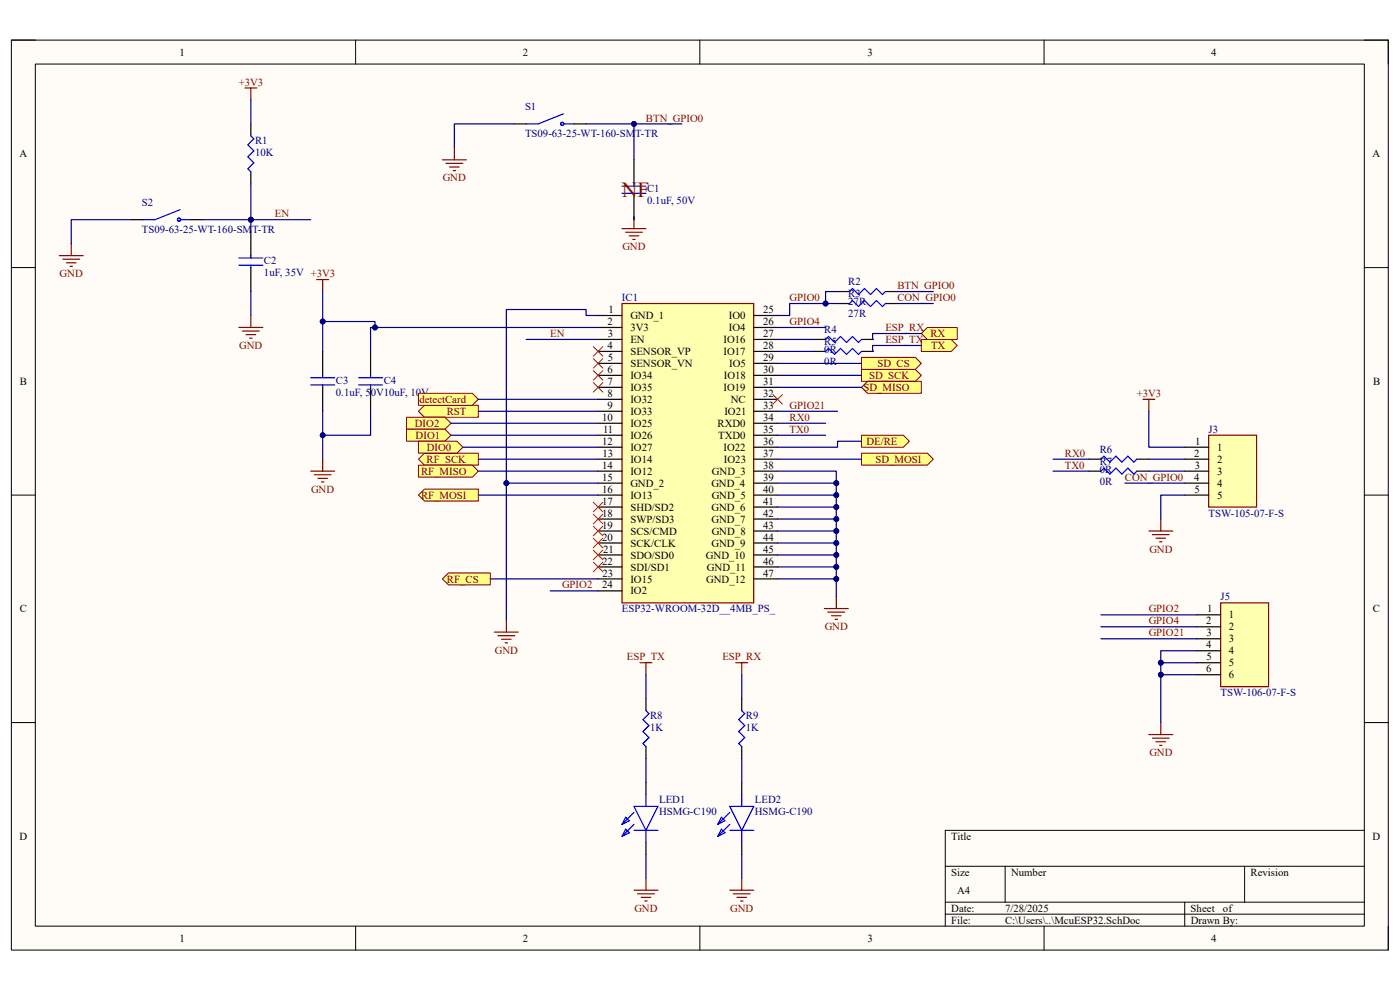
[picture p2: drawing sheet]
<svg xmlns="http://www.w3.org/2000/svg" width="297mm" height="210mm" viewBox="0 0 297 210" stroke-linecap="round" stroke-linejoin="round" font-family="sans-serif">
<path d="M2.4 8.5h292.1v193h-292.1z" fill-rule="evenodd" fill="#fffcf8"/>
<path d="M2.4 8.5h292.1v193h-292.1z" fill="none" stroke="#000" stroke-width=".21"/>
<path d="M7.5 13.6h281.9v182.9h-281.9z" fill-rule="evenodd" fill="#fffcf8"/>
<g fill="none" stroke="#000" stroke-width=".21">
<path d="M2.4 8.5h5.1M7.5 13.6h281.9v182.9h-281.9zM75.4 8.5v5.1M148.5 8.5v5.1M221.5 8.5v5.1M289.4 8.5h5.1v5.1M2.4 56.8h5.1M289.4 56.8h5.1M2.4 105h5.1M289.4 105h5.1M2.4 153.3h5.1M289.4 153.3h5.1"/>
<path d="M289.4 176.1h-88.9v20.4M75.4 196.5v5M148.5 196.5v5M200.5 183.8h88.9M200.5 191.4h88.9M200.5 193.9h88.9M213.2 183.8v7.6M221.5 196.5v5M251.3 191.4v5.1M264 183.8v7.6M294.5 196.5v5"/>
</g>
<path d="M132 64.4h27.9v63.5h-27.9z" fill-rule="evenodd" fill="#ffffb0"/>
<g fill="none" stroke="#800000" stroke-width=".25">
<path d="M67.2 59.3h2.5M68.5 59.3v2.5M132 64.4h27.9v63.5h-27.9zM65.9 99.9h5.1M68.5 97.4v2.5M66.7 100.7h3.5M67.4 101.5h2.1M68.2 102.2h.5M104.9 134.1h5.1M105.6 134.9h3.6M106.4 135.6h2M107.2 136.4h.5"/>
<path d="M107.4 131.6v2.5M174.9 129.1h5.1M175.6 129.9h3.6M176.4 130.6h2M177.2 131.4h.5M177.4 126.6v2.5"/>
</g>
<g fill="none" stroke="#000" stroke-width=".25">
<path d="M68.5 74.5v5.1M78.6 74.5v5.1M126.9 66.9h5.1M126.9 69.5h5.1M126.9 72h5.1M126.9 74.5h5.1M126.9 77.1h5.1M126.9 79.6h5.1M159.9 66.9h5.1M159.9 69.5h5.1M159.9 72h5.1M159.9 74.5h5.1"/>
<path d="M159.9 77.1h5.1M159.9 79.6h5.1M172.6 72h2.5M172.6 74.5h2.5M182.8 72h2.5M182.8 74.5h2.5M68.5 82.2v5M78.6 82.2v5M126.9 82.2h5.1M126.9 84.7h5.1M126.9 87.2h5.1M126.9 89.8h5.1"/>
<path d="M126.9 92.3h5.1M126.9 94.9h5.1M126.9 97.4h5.1M126.9 99.9h5.1M159.9 82.2h5.1M159.9 84.7h5.1M159.9 87.2h5.1M159.9 89.8h5.1M159.9 92.3h5.1M159.9 94.9h5.1M159.9 97.4h5.1M159.9 99.9h5.1"/>
<path d="M126.9 102.5h5.1M126.9 105h5.1M126.9 107.6h5.1M126.9 110.1h5.1M126.9 112.6h5.1M126.9 115.2h5.1M126.9 117.7h5.1M159.9 102.5h5.1M159.9 105h5.1M159.9 107.6h5.1M159.9 110.1h5.1M159.9 112.6h5.1"/>
<path d="M159.9 115.2h5.1M159.9 117.7h5.1M126.9 120.3h5.1M126.9 122.8h5.1M126.9 125.3h5.1M159.9 120.3h5.1M159.9 122.8h5.1"/>
</g>
<path d="M68.5 79.6v.5M78.6 79.6v.5M175.1 72l.7-.6 1.2 1.2 1.3-1.2 1.3 1.2 1.3-1.2 1.2 1.2 .7-.6M175.1 74.5l.7-.6 1.2 1.3 1.3-1.3 1.3 1.3 1.3-1.3 1.2 1.3 .7-.7M65.9 80.1h5.1M65.9 81.7h5.1M68.5 81.7v.5M76.1 80.1h5.1M76.1 81.7h5.1M78.6 81.7v.5" fill="none" stroke="#00f" stroke-width=".25"/>
<path d="M256.4 92.3h10.2v15.3h-10.2z" fill-rule="evenodd" fill="#ffffb0"/>
<g fill="none" stroke="#800000" stroke-width=".25">
<path d="M51.9 18.7h2.6M53.2 18.7v2.5M93.9 33.9h5M94.6 34.7h3.6M95.4 35.4h2M96.1 36.2h.6M96.4 31.4v2.5M12.6 54.2h5.1M13.3 55h3.6M14.1 55.7h2M14.9 56.5h.5M15.1 51.7v2.5"/>
<path d="M132 48.5h5M132.7 49.3h3.6M133.5 50h2M134.2 50.8h.6M134.5 46v2.5M50.7 69.5h5.1M51.4 70.2h3.6M52.2 71h2M53 71.8h.5M53.2 66.9v2.6M242.5 84.7h2.5M243.7 84.7v2.5"/>
<path d="M256.4 92.3h10.2v15.3h-10.2zM243.7 112.6h5.1M244.5 113.4h3.5M245.2 114.2h2.1M246 114.9h.5M246.3 110.1v2.5M135.8 140.6h2.5M137 140.6v2.5M156.1 140.6h2.5M157.4 140.6v2.5M134.5 188.8h5.1M135.3 189.6h3.5"/>
<path d="M136 190.4h2.1M136.8 191.1h.5M137 186.3v2.5M154.8 188.8h5.1M155.6 189.6h3.5M156.3 190.4h2.1M157.1 191.1h.5M157.4 186.3v2.5"/>
</g>
<g fill="none" stroke="#000" stroke-width=".25">
<path d="M53.2 26.3v2.5M53.2 36.4v2.6M109.1 26.3h2.5M121.8 26.3h2.5M27.8 46.6h2.6M40.5 46.6h2.6M53.2 49.1v5.1M53.2 56.8v5M177.7 61.8h2.5M177.7 64.4h2.5M187.8 61.8h2.6M187.8 64.4h2.6"/>
<path d="M231 97.4h2.6M231 99.9h2.6M241.2 97.4h2.5M241.2 99.9h2.5M251.3 94.9h5.1M251.3 97.4h5.1M251.3 99.9h5.1M251.3 102.5h5.1M251.3 105h5.1M137 148.2v2.5M137 158.4v2.5M157.4 148.2v2.5"/>
<path d="M157.4 158.4v2.5M137 166v2.5M137 178.7v2.5M157.4 166v2.5M157.4 178.7v2.5"/>
</g>
<g fill="none" stroke="#00f" stroke-width=".25">
<path d="M53.2 28.8l.7 .7-1.3 1.2 1.3 1.3-1.3 1.3 1.3 1.2-1.3 1.3 .6 .6M119.5 24.2l-5.3 2.1h-2.6M119.6 26.3h2.2M38.2 44.5l-5.3 2.1h-2.5M38.4 46.6h2.1M50.7 56.3h5.1M50.7 54.7h5.1M53.2 54.2v.5M53.2 56.3v.5M180.2 61.8l.7-.6 1.2 1.3 1.3-1.3 1.3 1.3 1.2-1.3 1.3 1.3 .6-.7M180.2 64.4l.7-.6 1.2 1.2 1.3-1.2 1.3 1.2 1.2-1.2 1.3 1.2 .6-.6M233.6 97.4l.6-.6 1.3 1.2 1.2-1.2 1.3 1.2 1.3-1.2 1.2 1.2 .7-.6"/>
<path d="M233.6 99.9l.6-.6 1.3 1.3 1.2-1.3 1.3 1.3 1.3-1.3 1.2 1.3 .7-.7M137 150.7l.7 .7-1.3 1.3 1.3 1.2-1.3 1.3 1.3 1.3-1.3 1.2 .6 .7M157.4 150.7l.6 .7-1.3 1.3 1.3 1.2-1.3 1.3 1.3 1.3-1.3 1.2 .7 .7M132.7 175.9l.8 .8-1.5 .7zM132.7 173.4l.8 .7-1.5 .8zM134.5 171.1h5.1l-2.6 5zM134.5 176.1h5.1M134.5 174.9l-2.5 2.5M134.5 172.3l-2.5 2.6M137 168.5v2.6M137 176.1v2.6M153 175.9l.8 .8-1.5 .7z"/>
<path d="M153 173.4l.8 .7-1.5 .8zM154.8 171.1h5.1l-2.5 5zM154.8 176.1h5.1M154.8 174.9l-2.5 2.5M154.8 172.3l-2.5 2.6M157.4 168.5v2.6M157.4 176.1v2.6"/>
<circle cx="119.3" cy="26.3" r=".33"/>
<circle cx="38" cy="46.6" r=".33"/>
</g>
<path d="M196.7 69.5h6.4v2.5h-6.4l-1.2-1.3z" fill-rule="evenodd" fill="#ffff80"/>
<path d="M196.7 69.5h6.4v2.5h-6.4l-1.2-1.3z" fill="none" stroke="#800000" stroke-width=".21"/>
<path d="M195.5 72h6.3l1.3 1.3-1.3 1.3h-6.3z" fill-rule="evenodd" fill="#ffff80"/>
<path d="M195.5 72h6.3l1.3 1.3-1.3 1.3h-6.3z" fill="none" stroke="#800000" stroke-width=".21"/>
<path d="M134.5 33.9v5.1M134.5 41.5v5.1" fill="none" stroke="#000" stroke-width=".25"/>
<path d="M132 39.5h5M134.5 39v.5M132 41h5M134.5 41v.5" fill="none" stroke="#00f" stroke-width=".25"/>
<path d="M125.9 106.6l2 2M125.9 109.1l2 2M125.9 111.6l2 2.1M125.9 119.3l2 2M125.9 116.7l2 2M125.9 114.2l2 2M127.9 106.6l-2 2M127.9 109.1l-2 2M127.9 111.6l-2 2.1M127.9 119.3l-2 2M127.9 116.7l-2 2M127.9 114.2l-2 2" fill="none" stroke="#f00" stroke-width=".21"/>
<path d="M90 96.1h11.5v2.6h-11.5l-1.2-1.3z" fill-rule="evenodd" fill="#ffff80"/>
<path d="M90 96.1h11.5v2.6h-11.5l-1.2-1.3z" fill="none" stroke="#800000" stroke-width=".21"/>
<path d="M88.8 105l1.2-1.2h11.5v2.5h-11.5z" fill-rule="evenodd" fill="#ffff80"/>
<path d="M88.8 105l1.2-1.2h11.5v2.5h-11.5z" fill="none" stroke="#800000" stroke-width=".21"/>
<path d="M88.8 98.7h11.4l1.3 1.2-1.3 1.3h-11.4z" fill-rule="evenodd" fill="#ffff80"/>
<path d="M88.8 98.7h11.4l1.3 1.2-1.3 1.3h-11.4z" fill="none" stroke="#800000" stroke-width=".21"/>
<path d="M93.9 122.8l1.2-1.3h8.9v2.6h-8.9z" fill-rule="evenodd" fill="#ffff80"/>
<path d="M93.9 122.8l1.2-1.3h8.9v2.6h-8.9z" fill="none" stroke="#800000" stroke-width=".21"/>
<path d="M182.8 78.4h11.4l1.3 1.2-1.3 1.3h-11.4z" fill-rule="evenodd" fill="#ffff80"/>
<path d="M182.8 78.4h11.4l1.3 1.2-1.3 1.3h-11.4z" fill="none" stroke="#800000" stroke-width=".21"/>
<path d="M182.8 96.1h13.9l1.3 1.3-1.3 1.3h-13.9z" fill-rule="evenodd" fill="#ffff80"/>
<path d="M182.8 96.1h13.9l1.3 1.3-1.3 1.3h-13.9z" fill="none" stroke="#800000" stroke-width=".21"/>
<path d="M182.8 82.2l1.2-1.3h11.5v2.5h-11.5z" fill-rule="evenodd" fill="#ffff80"/>
<path d="M182.8 82.2l1.2-1.3h11.5v2.5h-11.5z" fill="none" stroke="#800000" stroke-width=".21"/>
<path d="M182.8 75.8h11.4l1.3 1.3-1.3 1.3h-11.4z" fill-rule="evenodd" fill="#ffff80"/>
<path d="M182.8 75.8h11.4l1.3 1.3-1.3 1.3h-11.4z" fill="none" stroke="#800000" stroke-width=".21"/>
<path d="M90 86h11.5v2.5h-11.5l-1.2-1.3z" fill-rule="evenodd" fill="#ffff80"/>
<path d="M90 86h11.5v2.5h-11.5l-1.2-1.3z" fill="none" stroke="#800000" stroke-width=".21"/>
<path d="M88.8 83.4h11.4l1.3 1.3-1.3 1.3h-11.4z" fill-rule="evenodd" fill="#ffff80"/>
<path d="M88.8 83.4h11.4l1.3 1.3-1.3 1.3h-11.4z" fill="none" stroke="#800000" stroke-width=".21"/>
<path d="M125.9 73.5l2 2.1M125.9 76.1l2 2M125.9 78.6l2 2M127.9 73.5l-2 2.1M127.9 76.1l-2 2M127.9 78.6l-2 2M125.9 81.2l2 2M127.9 81.2l-2 2M164 83.7l2 2M166 83.7l-2 2" fill="none" stroke="#f00" stroke-width=".21"/>
<path d="M182.8 92.3h8.9l1.2 1.3-1.2 1.3h-8.9z" fill-rule="evenodd" fill="#ffff80"/>
<path d="M182.8 92.3h8.9l1.2 1.3-1.2 1.3h-8.9z" fill="none" stroke="#800000" stroke-width=".21"/>
<path d="M86.2 88.5h8.2l1.3 1.3-1.3 1.3h-8.2z" fill-rule="evenodd" fill="#ffff80"/>
<path d="M86.2 88.5h8.2l1.3 1.3-1.3 1.3h-8.2z" fill="none" stroke="#800000" stroke-width=".21"/>
<path d="M86.2 91.1h8.2l1.3 1.2-1.3 1.3h-8.2z" fill-rule="evenodd" fill="#ffff80"/>
<path d="M86.2 91.1h8.2l1.3 1.2-1.3 1.3h-8.2z" fill="none" stroke="#800000" stroke-width=".21"/>
<path d="M88.8 93.6h8.1l1.3 1.3-1.3 1.2h-8.1z" fill-rule="evenodd" fill="#ffff80"/>
<path d="M88.8 93.6h8.1l1.3 1.3-1.3 1.2h-8.1z" fill="none" stroke="#800000" stroke-width=".21"/>
<path d="M259 127.9h10.1v17.8h-10.1z" fill-rule="evenodd" fill="#ffffb0"/>
<path d="M259 127.9h10.1v17.8h-10.1zM243.7 155.8h5.1M244.5 156.6h3.5M245.2 157.4h2.1M246 158.1h.5M246.3 153.3v2.5" fill="none" stroke="#800000" stroke-width=".25"/>
<path d="M253.9 130.4h5.1M253.9 133h5.1M253.9 135.5h5.1M253.9 138h5.1M253.9 140.6h5.1M253.9 143.1h5.1" fill="none" stroke="#000" stroke-width=".25"/>
<path d="M68.5 87.2v5.1h10.1v-5.1" fill="none" stroke="#000080" stroke-width=".25"/>
<circle cx="68.5" cy="92.3" r=".51" fill="#000080"/>
<circle cx="68.5" cy="92.3" r=".51" fill="none" stroke="#000080" stroke-width=".21"/>
<path d="M68.5 92.3v5.1" fill="none" stroke="#000080" stroke-width=".25"/>
<circle cx="68.5" cy="92.3" r=".51" fill="#000080"/>
<circle cx="68.5" cy="92.3" r=".51" fill="none" stroke="#000080" stroke-width=".21"/>
<path d="M53.2 39v7.6h-10.1M109.1 26.3h-12.7v5.1M27.8 46.6h-12.7v5.1" fill="none" stroke="#000080" stroke-width=".25"/>
<circle cx="53.2" cy="46.6" r=".51" fill="#000080"/>
<circle cx="53.2" cy="46.6" r=".51" fill="none" stroke="#000080" stroke-width=".21"/>
<path d="M53.2 21.2v5.1M53.2 46.6v2.5" fill="none" stroke="#000080" stroke-width=".25"/>
<circle cx="53.2" cy="46.6" r=".51" fill="#000080"/>
<circle cx="53.2" cy="46.6" r=".51" fill="none" stroke="#000080" stroke-width=".21"/>
<path d="M53.2 46.6h12.7M53.2 61.8v5.1" fill="none" stroke="#000080" stroke-width=".25"/>
<circle cx="53.2" cy="46.6" r=".51" fill="#000080"/>
<circle cx="53.2" cy="46.6" r=".51" fill="none" stroke="#000080" stroke-width=".21"/>
<g fill="none" stroke="#000080" stroke-width=".25">
<path d="M134.5 26.3v7.6M190.4 61.8h7.6M190.4 64.4h7.6M223.4 97.4h7.6M223.4 99.9h7.6M243.7 87.2v7.7h7.6M243.7 97.4h7.6M243.7 99.9h7.6M238.6 102.5h12.7M251.3 105h-5v5.1M137 143.1v5.1M157.4 143.1v5.1"/>
<path d="M137 160.9v5.1M157.4 160.9v5.1M137 181.2v5.1M157.4 181.2v5.1"/>
</g>
<circle cx="134.5" cy="26.3" r=".51" fill="#000080"/>
<circle cx="134.5" cy="26.3" r=".51" fill="none" stroke="#000080" stroke-width=".21"/>
<path d="M134.5 46v.6M98.2 94.9h28.7M101.5 84.7h25.4M101.5 87.2h25.4M101.5 97.4h25.4M101.5 99.9h25.4M101.5 105h25.4M107.4 102.5v29.1" fill="none" stroke="#000080" stroke-width=".25"/>
<circle cx="107.4" cy="102.5" r=".51" fill="#000080"/>
<circle cx="107.4" cy="102.5" r=".51" fill="none" stroke="#000080" stroke-width=".21"/>
<path d="M126.9 66.9h-2.6v-1.2h-16.9v36.8h19.5M104 122.8h22.9" fill="none" stroke="#000080" stroke-width=".25"/>
<circle cx="107.4" cy="102.5" r=".51" fill="#000080"/>
<circle cx="107.4" cy="102.5" r=".51" fill="none" stroke="#000080" stroke-width=".21"/>
<path d="M79.6 69.5h-1v5" fill="none" stroke="#000080" stroke-width=".25"/>
<circle cx="79.6" cy="69.5" r=".51" fill="#000080"/>
<circle cx="79.6" cy="69.5" r=".51" fill="none" stroke="#000080" stroke-width=".21"/>
<path d="M111.6 72h15.3M177.7 61.8h-2.6v2.6h2.6" fill="none" stroke="#000080" stroke-width=".25"/>
<circle cx="175.1" cy="64.4" r=".51" fill="#000080"/>
<circle cx="175.1" cy="64.4" r=".51" fill="none" stroke="#000080" stroke-width=".21"/>
<path d="M175.1 64.4h-7.6v2.5h-2.5" fill="none" stroke="#000080" stroke-width=".25"/>
<circle cx="175.1" cy="64.4" r=".51" fill="#000080"/>
<circle cx="175.1" cy="64.4" r=".51" fill="none" stroke="#000080" stroke-width=".21"/>
<path d="M165 72h7.6M165 74.5h7.6M165 77.1h17.8M165 79.6h17.8M165 99.9h12.4v26.7M165 82.2h17.8M165 89.8h10.1M165 92.3h10.1M165 97.4h17.8M182.8 93.6h-5.1v1.3h-12.7" fill="none" stroke="#000080" stroke-width=".25"/>
<circle cx="177.4" cy="102.5" r=".51" fill="#000080"/>
<circle cx="177.4" cy="102.5" r=".51" fill="none" stroke="#000080" stroke-width=".21"/>
<circle cx="177.4" cy="105" r=".51" fill="#000080"/>
<circle cx="177.4" cy="105" r=".51" fill="none" stroke="#000080" stroke-width=".21"/>
<circle cx="177.4" cy="107.6" r=".51" fill="#000080"/>
<circle cx="177.4" cy="107.6" r=".51" fill="none" stroke="#000080" stroke-width=".21"/>
<circle cx="177.4" cy="110.1" r=".51" fill="#000080"/>
<circle cx="177.4" cy="110.1" r=".51" fill="none" stroke="#000080" stroke-width=".21"/>
<circle cx="177.4" cy="112.6" r=".51" fill="#000080"/>
<circle cx="177.4" cy="112.6" r=".51" fill="none" stroke="#000080" stroke-width=".21"/>
<circle cx="177.4" cy="115.2" r=".51" fill="#000080"/>
<circle cx="177.4" cy="115.2" r=".51" fill="none" stroke="#000080" stroke-width=".21"/>
<circle cx="177.4" cy="117.7" r=".51" fill="#000080"/>
<circle cx="177.4" cy="117.7" r=".51" fill="none" stroke="#000080" stroke-width=".21"/>
<circle cx="177.4" cy="120.3" r=".51" fill="#000080"/>
<circle cx="177.4" cy="120.3" r=".51" fill="none" stroke="#000080" stroke-width=".21"/>
<circle cx="177.4" cy="122.8" r=".51" fill="#000080"/>
<circle cx="177.4" cy="122.8" r=".51" fill="none" stroke="#000080" stroke-width=".21"/>
<path d="M165 122.8h12.4" fill="none" stroke="#000080" stroke-width=".25"/>
<circle cx="177.4" cy="122.8" r=".51" fill="#000080"/>
<circle cx="177.4" cy="122.8" r=".51" fill="none" stroke="#000080" stroke-width=".21"/>
<path d="M165 120.3h12.4" fill="none" stroke="#000080" stroke-width=".25"/>
<circle cx="177.4" cy="120.3" r=".51" fill="#000080"/>
<circle cx="177.4" cy="120.3" r=".51" fill="none" stroke="#000080" stroke-width=".21"/>
<path d="M165 117.7h12.4" fill="none" stroke="#000080" stroke-width=".25"/>
<circle cx="177.4" cy="117.7" r=".51" fill="#000080"/>
<circle cx="177.4" cy="117.7" r=".51" fill="none" stroke="#000080" stroke-width=".21"/>
<path d="M165 115.2h12.4" fill="none" stroke="#000080" stroke-width=".25"/>
<circle cx="177.4" cy="115.2" r=".51" fill="#000080"/>
<circle cx="177.4" cy="115.2" r=".51" fill="none" stroke="#000080" stroke-width=".21"/>
<path d="M165 112.6h12.4" fill="none" stroke="#000080" stroke-width=".25"/>
<circle cx="177.4" cy="112.6" r=".51" fill="#000080"/>
<circle cx="177.4" cy="112.6" r=".51" fill="none" stroke="#000080" stroke-width=".21"/>
<path d="M165 110.1h12.4" fill="none" stroke="#000080" stroke-width=".25"/>
<circle cx="177.4" cy="110.1" r=".51" fill="#000080"/>
<circle cx="177.4" cy="110.1" r=".51" fill="none" stroke="#000080" stroke-width=".21"/>
<path d="M165 107.6h12.4" fill="none" stroke="#000080" stroke-width=".25"/>
<circle cx="177.4" cy="107.6" r=".51" fill="#000080"/>
<circle cx="177.4" cy="107.6" r=".51" fill="none" stroke="#000080" stroke-width=".21"/>
<path d="M165 105h12.4" fill="none" stroke="#000080" stroke-width=".25"/>
<circle cx="177.4" cy="105" r=".51" fill="#000080"/>
<circle cx="177.4" cy="105" r=".51" fill="none" stroke="#000080" stroke-width=".21"/>
<path d="M165 102.5h12.4" fill="none" stroke="#000080" stroke-width=".25"/>
<circle cx="177.4" cy="102.5" r=".51" fill="#000080"/>
<circle cx="177.4" cy="102.5" r=".51" fill="none" stroke="#000080" stroke-width=".21"/>
<path d="M126.9 69.5h-47.3v-1.3h-11.1v6.3" fill="none" stroke="#000080" stroke-width=".25"/>
<circle cx="68.5" cy="68.2" r=".51" fill="#000080"/>
<circle cx="68.5" cy="68.2" r=".51" fill="none" stroke="#000080" stroke-width=".21"/>
<circle cx="79.6" cy="69.5" r=".51" fill="#000080"/>
<circle cx="79.6" cy="69.5" r=".51" fill="none" stroke="#000080" stroke-width=".21"/>
<path d="M68.5 61.8v6.4" fill="none" stroke="#000080" stroke-width=".25"/>
<circle cx="68.5" cy="68.2" r=".51" fill="#000080"/>
<circle cx="68.5" cy="68.2" r=".51" fill="none" stroke="#000080" stroke-width=".21"/>
<path d="M195.5 73.3h-10.4v1.2h.2M195.5 70.7h-10.4v1.3h.2M95.7 89.8h31.2M95.7 92.3h31.2M233.6 130.4h20.3M233.6 133h20.3M233.6 135.5h20.3M253.9 143.1h-7.6v10.2" fill="none" stroke="#000080" stroke-width=".25"/>
<circle cx="246.3" cy="143.1" r=".51" fill="#000080"/>
<circle cx="246.3" cy="143.1" r=".51" fill="none" stroke="#000080" stroke-width=".21"/>
<path d="M246.3 140.6v2.5" fill="none" stroke="#000080" stroke-width=".25"/>
<circle cx="246.3" cy="140.6" r=".51" fill="#000080"/>
<circle cx="246.3" cy="140.6" r=".51" fill="none" stroke="#000080" stroke-width=".21"/>
<circle cx="246.3" cy="143.1" r=".51" fill="#000080"/>
<circle cx="246.3" cy="143.1" r=".51" fill="none" stroke="#000080" stroke-width=".21"/>
<path d="M165 69.5h10.1M165 87.2h12.7M116.7 125.3h10.2M253.9 138h-7.6v2.6h7.6" fill="none" stroke="#000080" stroke-width=".25"/>
<circle cx="246.3" cy="140.6" r=".51" fill="#000080"/>
<circle cx="246.3" cy="140.6" r=".51" fill="none" stroke="#000080" stroke-width=".21"/>
<path d="M124.3 26.3h20.4" fill="none" stroke="#000080" stroke-width=".25"/>
<circle cx="134.5" cy="26.3" r=".51" fill="#000080"/>
<circle cx="134.5" cy="26.3" r=".51" fill="none" stroke="#000080" stroke-width=".21"/>
<text font-size="4.6" fill="#980000" x="132" y="41.8">NF</text>
<g font-size="2.3">
<text x="38.1" y="11.8">1</text>
<text x="110.9" y="11.8">2</text>
<text x="184" y="11.8">3</text>
<text x="256.9" y="11.8">4</text>
<text x="4.1" y="33.4">A</text>
<text x="291.2" y="33.4">A</text>
<text x="128.9" y="69">2</text>
<text x="128.9" y="71.5">3</text>
<text x="129.1" y="66.4">1</text>
<text x="133.7" y="67.7">GND_1</text>
<text x="133.7" y="70.2">3V3</text>
<text x="154.6" y="67.7">IO0</text>
<text x="154.6" y="70.2">IO4</text>
<text x="161.9" y="66.4">25</text>
<text x="161.9" y="69">26</text>
<text x="161.9" y="71.5">27</text>
<text x="128.9" y="74">4</text>
<text x="128.9" y="76.6">5</text>
<text x="133.7" y="72.8">EN</text>
<text x="133.7" y="75.3">SENSOR_VP</text>
<text x="133.7" y="77.9">SENSOR_VN</text>
<text x="153.5" y="72.8">IO16</text>
<text x="153.5" y="75.3">IO17</text>
<text x="154.7" y="77.9">IO5</text>
<text x="161.9" y="74">28</text>
<text x="161.9" y="76.6">29</text>
<text x="4.2" y="81.7">B</text>
<text x="128.9" y="79.1">6</text>
<text x="128.9" y="81.7">7</text>
<text x="133.7" y="80.4">IO34</text>
<text x="133.7" y="82.9">IO35</text>
<text x="153.5" y="82.9">IO19</text>
<text x="153.5" y="80.4">IO18</text>
<text x="161.9" y="79.1">30</text>
<text x="161.9" y="81.7">31</text>
<text x="291.3" y="81.7">B</text>
<text x="127.7" y="89.3">10</text>
<text x="128.9" y="86.7">9</text>
<text x="128.9" y="84.2">8</text>
<text x="133.7" y="85.5">IO32</text>
<text x="133.7" y="88">IO33</text>
<text x="153.7" y="88">IO21</text>
<text x="155" y="85.5">NC</text>
<text x="161.9" y="84.2">32</text>
<text x="161.9" y="86.7">33</text>
<text x="161.9" y="89.3">34</text>
<text x="127.7" y="94.4">12</text>
<text x="127.9" y="91.8">11</text>
<text x="133.7" y="90.6">IO25</text>
<text x="133.7" y="93.1">IO26</text>
<text x="133.7" y="95.6">IO27</text>
<text x="152.2" y="90.6">RXD0</text>
<text x="152.4" y="93.1">TXD0</text>
<text x="153.5" y="95.6">IO22</text>
<text x="161.9" y="91.8">35</text>
<text x="161.9" y="94.4">36</text>
<text x="253.5" y="94.4">1</text>
<text x="258.2" y="95.6">1</text>
<text x="127.7" y="99.4">14</text>
<text x="127.8" y="102">15</text>
<text x="127.8" y="96.9">13</text>
<text x="133.7" y="98.2">IO14</text>
<text x="133.7" y="100.7">IO12</text>
<text x="151" y="100.7">GND_3</text>
<text x="153.6" y="98.2">IO23</text>
<text x="161.9" y="96.9">37</text>
<text x="161.9" y="99.4">38</text>
<text x="161.9" y="102">39</text>
<text x="253.3" y="96.9">2</text>
<text x="253.3" y="102">4</text>
<text x="253.4" y="99.4">3</text>
<text x="258.2" y="98.2">2</text>
<text x="258.2" y="100.7">3</text>
<text x="127.7" y="104.5">16</text>
<text x="127.7" y="107.1">17</text>
<text x="133.7" y="103.3">GND_2</text>
<text x="133.7" y="105.8">IO13</text>
<text x="150.9" y="103.3">GND_4</text>
<text x="151" y="105.8">GND_5</text>
<text x="161.9" y="104.5">40</text>
<text x="161.9" y="107.1">41</text>
<text x="253.4" y="104.5">5</text>
<text x="258.2" y="103.3">4</text>
<text x="258.2" y="105.8">5</text>
<text x="127.7" y="112.1">19</text>
<text x="127.8" y="109.6">18</text>
<text x="133.7" y="108.3">SHD/SD2</text>
<text x="133.7" y="110.9">SWP/SD3</text>
<text x="133.7" y="113.4">SCS/CMD</text>
<text x="151" y="108.3">GND_6</text>
<text x="151" y="110.9">GND_7</text>
<text x="151" y="113.4">GND_8</text>
<text x="161.9" y="109.6">42</text>
<text x="161.9" y="112.1">43</text>
<text x="127.7" y="114.7">20</text>
<text x="127.7" y="119.8">22</text>
<text x="127.9" y="117.2">21</text>
<text x="133.7" y="116">SCK/CLK</text>
<text x="133.7" y="118.5">SDO/SD0</text>
<text x="149.8" y="118.5">GND_10</text>
<text x="151" y="116">GND_9</text>
<text x="161.9" y="114.7">44</text>
<text x="161.9" y="117.2">45</text>
<text x="161.9" y="119.8">46</text>
<text x="127.7" y="124.8">24</text>
<text x="127.8" y="122.3">23</text>
<text x="133.7" y="121">SDI/SD1</text>
<text x="133.7" y="123.6">IO15</text>
<text x="149.8" y="123.6">GND_12</text>
<text x="150" y="121">GND_11</text>
<text x="161.9" y="122.3">47</text>
<text x="4.2" y="129.9">C</text>
<text x="133.7" y="126.1">IO2</text>
<text x="256.1" y="129.9">1</text>
<text x="260.7" y="131.2">1</text>
<text x="291.3" y="129.9">C</text>
<text x="255.9" y="132.5">2</text>
<text x="255.9" y="137.5">4</text>
<text x="256" y="135">3</text>
<text x="260.7" y="133.7">2</text>
<text x="260.7" y="136.3">3</text>
<text x="255.9" y="142.6">6</text>
<text x="255.9" y="140.1">5</text>
<text x="260.7" y="138.8">4</text>
<text x="260.7" y="141.4">5</text>
<text x="260.7" y="143.9">6</text>
<text x="4.1" y="178.2">D</text>
<text x="201.8" y="178.2">Title</text>
<text x="291.2" y="178.2">D</text>
<text x="201.8" y="185.8">Size</text>
<text x="214.5" y="185.8">Number</text>
<text x="265.3" y="185.8">Revision</text>
<text x="203.1" y="189.6">A4</text>
<text x="201.8" y="193.4">Date:</text>
<text x="201.8" y="196">File:</text>
<text x="213.2" y="196">C:\Users\..\McuESP32.SchDoc</text>
<text x="213.2" y="193.4">7/28/2025</text>
<text x="252.6" y="193.4">Sheet</text>
<text x="252.6" y="196">Drawn By:</text>
<text x="259.5" y="193.4">of</text>
<text x="38.1" y="199.8">1</text>
<text x="110.9" y="199.8">2</text>
<text x="184" y="199.8">3</text>
<text x="256.9" y="199.8">4</text>
</g>
<g font-size="2.3" fill="#800000">
<text x="50.7" y="18.2">+3V3</text>
<text x="137" y="25.8">BTN_GPIO0</text>
<text x="93.9" y="38.5">GND</text>
<text x="58.3" y="46.1">EN</text>
<text x="132" y="53.1">GND</text>
<text x="12.7" y="58.8">GND</text>
<text x="167.5" y="63.9">GPIO0</text>
<text x="190.4" y="61.3">BTN_GPIO0</text>
<text x="190.4" y="63.9">CON_GPIO0</text>
<text x="116.7" y="71.5">EN</text>
<text x="167.5" y="69">GPIO4</text>
<text x="187.8" y="70.3">ESP_RX</text>
<text x="197.4" y="71.5">RX</text>
<text x="50.8" y="74">GND</text>
<text x="186.1" y="77.9">SD_CS</text>
<text x="187.8" y="72.8">ESP_TX</text>
<text x="197.5" y="74.1">TX</text>
<text x="183.2" y="82.9">SD_MISO</text>
<text x="184.4" y="80.4">SD_SCK</text>
<text x="89" y="85.5">detectCard</text>
<text x="94.8" y="88">RST</text>
<text x="167.5" y="89.3">RX0</text>
<text x="167.5" y="86.7">GPIO21</text>
<text x="241.2" y="84.2">+3V3</text>
<text x="88" y="90.6">DIO2</text>
<text x="88.2" y="93.1">DIO1</text>
<text x="90.6" y="95.6">DIO0</text>
<text x="167.5" y="91.8">TX0</text>
<text x="183.8" y="94.4">DE/RE</text>
<text x="89.3" y="100.7">RF_MISO</text>
<text x="90.5" y="98.2">RF_SCK</text>
<text x="185.7" y="98.2">SD_MOSI</text>
<text x="225.9" y="99.4">TX0</text>
<text x="225.9" y="96.9">RX0</text>
<text x="238.6" y="102">CON_GPIO0</text>
<text x="66" y="104.5">GND</text>
<text x="89.3" y="105.8">RF_MOSI</text>
<text x="243.8" y="117.2">GND</text>
<text x="94.8" y="123.6">RF_CS</text>
<text x="119.3" y="124.8">GPIO2</text>
<text x="243.7" y="129.9">GPIO2</text>
<text x="175" y="133.7">GND</text>
<text x="243.7" y="132.5">GPIO4</text>
<text x="243.7" y="135">GPIO21</text>
<text x="105" y="138.7">GND</text>
<text x="133" y="140.1">ESP_TX</text>
<text x="153.2" y="140.1">ESP_RX</text>
<text x="243.8" y="160.4">GND</text>
<text x="134.6" y="193.4">GND</text>
<text x="154.9" y="193.4">GND</text>
</g>
<g font-size="2.3" fill="#000080">
<text x="111.4" y="23.4">S1</text>
<text x="111.4" y="29.1">TS09-63-25-WT-160-SMT-TR</text>
<text x="54.1" y="30.6">R1</text>
<text x="54.1" y="33.1">10K</text>
<text x="137.3" y="40.8">C1</text>
<text x="30.1" y="43.7">S2</text>
<text x="137.3" y="43.3">0.1uF, 50V</text>
<text x="30.1" y="49.4">TS09-63-25-WT-160-SMT-TR</text>
<text x="56" y="56">C2</text>
<text x="56" y="58.5">1uF, 35V +3V3</text>
<text x="132" y="63.9">IC1</text>
<text x="180" y="60.5">R2</text>
<text x="180" y="64.8">27R</text>
<text x="180" y="63">R3</text>
<text x="174.9" y="70.6">R4</text>
<text x="180" y="67.3">27R</text>
<text x="174.9" y="74.9">0R</text>
<text x="174.9" y="73.2">R5</text>
<text x="174.9" y="77.5">0R</text>
<text x="71.2" y="81.4">C3</text>
<text x="71.2" y="83.9">0.1uF, 50V10uF, 10V</text>
<text x="81.4" y="81.4">C4</text>
<text x="256.4" y="91.8">J3</text>
<text x="233.3" y="96">R6</text>
<text x="233.3" y="100.3">0R</text>
<text x="233.3" y="98.6">R7</text>
<text x="233.3" y="102.9">0R</text>
<text x="256.4" y="109.6">TSW-105-07-F-S</text>
<text x="132" y="129.9">ESP32-WROOM-32D__4MB_PS_</text>
<text x="259" y="127.4">J5</text>
<text x="259" y="147.7">TSW-106-07-F-S</text>
<text x="137.9" y="152.5">R8</text>
<text x="137.9" y="155.1">1K</text>
<text x="158.2" y="152.5">R9</text>
<text x="158.2" y="155.1">1K</text>
<text x="139.8" y="170.3">LED1</text>
<text x="139.8" y="172.8">HSMG-C190</text>
<text x="160.1" y="170.3">LED2</text>
<text x="160.1" y="172.8">HSMG-C190</text>
</g>
</svg>
